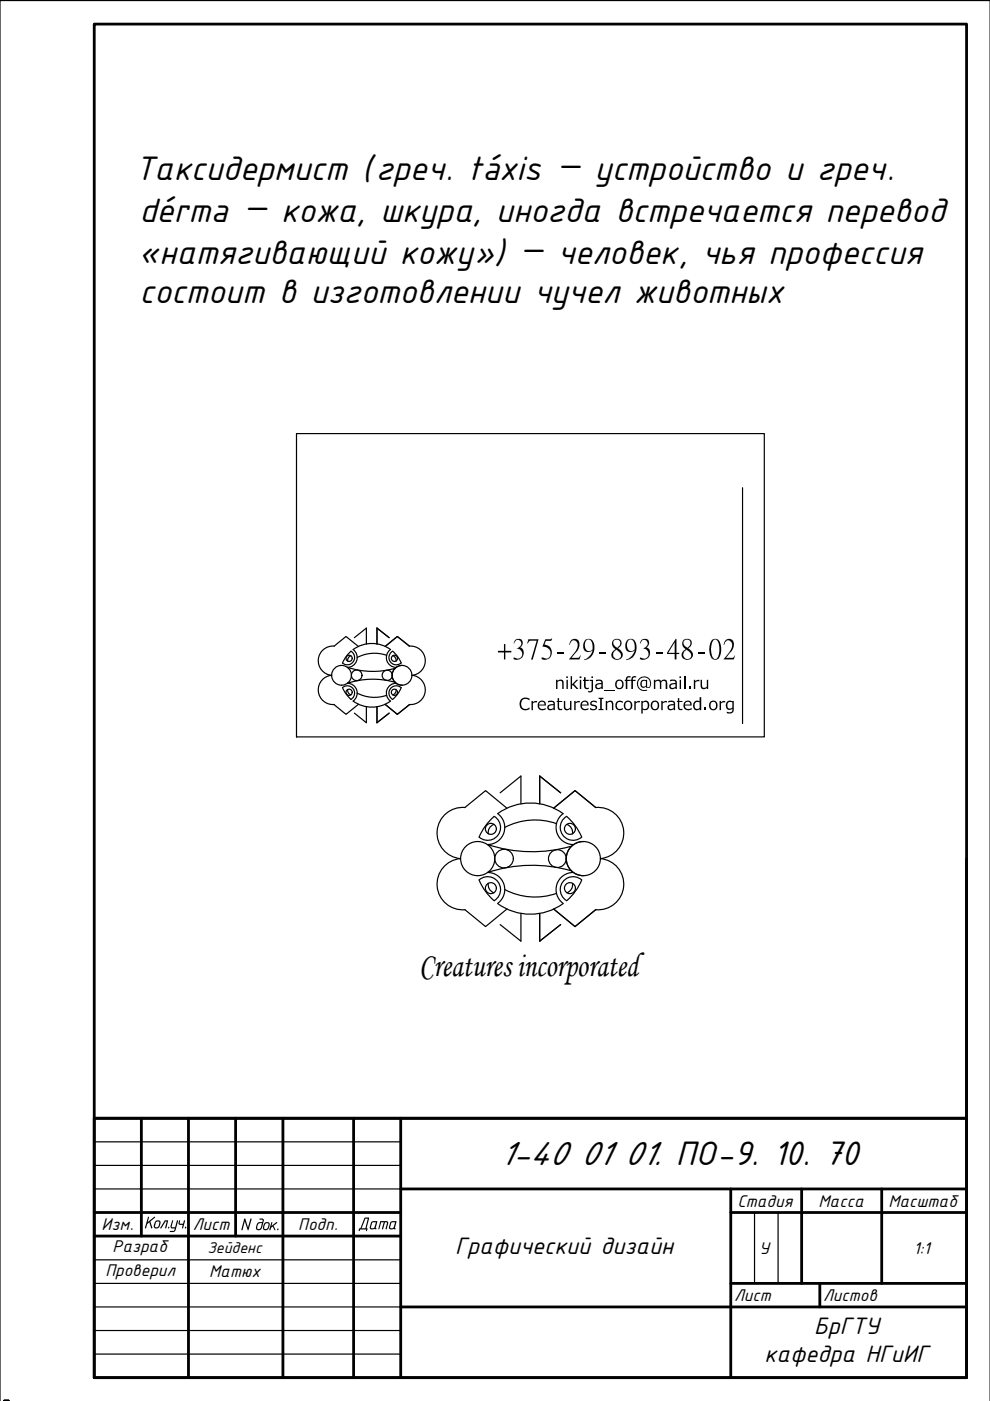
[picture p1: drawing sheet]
<svg xmlns="http://www.w3.org/2000/svg" width="210mm" height="297mm" viewBox="0 0 210 297" stroke-linecap="round" stroke-linejoin="round" font-family="sans-serif">
<!-- layer: 0 -->
<g fill="#000">
<path d="M106.8 136.6h.3v1.4h1.3v.3h-1.3v1.5h-.3v-1.5h-1.2v-.3h1.2zM109.1 135.8l.6-.3 .8 .1 .3 .5v.4l-.4 .6a.17 .17 0 0 0 0 .2 .17 .17 0 0 0 .2 .1l.4 .8-.1 .9-.6 .6-.7 .2a.49 .49 0 0 1-.7-.5l1 .2 .5-.1 .3-.5v-.6l-.2-.4-.5-.4h-.5l.8-.6 .2-.4-.1-.6a.74 .74 0 0 0-.9-.3 .74 .74 0 0 0-.5 .8l-.1-.1zM112.1 135.5h2.1l-1.3 4.4h-.3l1.2-4.1h-1.4l-.6 .6zM115.6 135.5h1.1l.4-.1-.3 .5h-1.1l-.3 .7 1.2 .6 .4 1-.3 1.1-.6 .5-.6 .1a.4 .4 0 0 1-.5 0 .4 .4 0 0 1-.1-.5l1.2 .2 .4-.3 .2-.5v-.8l-.3-.4-.6-.4-.8-.1zM118.2 138.2h1.4v.3h-1.4zM121 135.8l.4-.3h.7l.3 .1 .4 .5 .1 .9-.2 .5-1.5 2h1.4l.5-.5-.2 .8h-2.3l1.4-1.7 .4-.8v-1l-.4-.5a.85 .85 0 0 0-1.2 .9l-.1-.1zM127.1 138.2h1.4v.3h-1.4zM136.1 135.7l.4-.2h.5l.5 .3 .1 .8-.5 .6 .6 .5 .1 .6-.3 1-.6 .5-.5 .1a.49 .49 0 0 1-.7-.5l1 .2 .5-.2 .3-.3v-.6l-.3-.6-.3-.3h-.6l.7-.5 .2-.3 .1-.5-.1-.3a.77 .77 0 0 0-.9-.3 .77 .77 0 0 0-.5 .8l-.1-.3zM139.1 138.2h1.3v.3h-1.3zM148 138.2h1.4v.3h-1.4zM153.8 135.7l.6-.2h.5l.5 .4 .2 .6-.3 1.2-1.4 1.8h1.5l.5-.5-.3 .8h-2.2l1.2-1.5 .6-1.1v-.9l-.5-.5a.9 .9 0 0 0-1.2 .9h-.1l.1-.4zM110.5 148.2l.7-.3 1.1 .2v.4l-.9-.3-.5 .1-.4 .8v.6l.3 .4 .9 .2 .6-.3-.1 .4-.9 .2-.8-.3-.3-.5v-.7z"/>
<path d="M112.7 148.6h.3v.3l.4-.3h.5v.3h-.5l-.4 .2v1.5h-.3zM118.2 148h.3v.6h.7v.2h-.7v1.1a.43 .43 0 0 0 .2 .4 .43 .43 0 0 0 .5 0v.3h-.6l-.3-.3-.1-1.5h-.2v-.2h.2zM117.9 144.1h.3v.2l.5-.2 .6 .1 .2 .4v1.5h-.3v-1.4l-.1-.3-.3-.1-.6 .3v1.5h-.3zM119.5 148.6h.3v1.3l.3 .4h.5l.3-.2v-1.5h.3v2h-.3v-.3l-.6 .3-.6-.2zM121.8 148.6h.2v.3l.4-.2 .5-.1v.3h-.5l-.4 .2v1.5h-.2zM121 143.4h.3v1.7l.9-1h.4l-.9 .9 .9 1.1h-.3l-.8-.9-.2 .2v.7h-.3zM123.8 143.6h.4v.5h.6v.3h-.6v.9a.44 .44 0 0 0 .1 .5 .44 .44 0 0 0 .5 0v.3h-.2h-.4l-.3-.2-.1-1.5h-.2v-.3h.2zM125.2 148.8l.4-.2h.6l.3 .1v.3l-.7-.2a.28 .28 0 0 0-.4 .3 .28 .28 0 0 0 .3 .3l.5 .1a.62 .62 0 0 1 .3 .8 .62 .62 0 0 1-.8 .3l-.6-.2v-.3l.6 .3 .3-.1a.33 .33 0 0 0 .3-.4 .33 .33 0 0 0-.5-.2l-.6-.3zM126.9 147.9h1v.3h-.3v2.1h.3v.3h-1v-.3h.4v-2.1h-.4zM128.4 148.6h.3v.2l.6-.3 .5 .2 .2 .4v1.5h-.2v-1.3l-.1-.3-.2-.2-.8 .3v1.5h-.3zM130.6 148.9l.7-.4 .7 .2v.3l-.4-.2-.6 .1-.2 .6 .2 .7 .6 .1 .4-.2v.3l-.7 .2-.7-.3-.1-.5zM132.8 143.6l.3-.2h.6v.3l-.3-.1a.39 .39 0 0 0-.4 .5h.6v.3h-.6v1.7h-.3v-1.7h-.2v-.3h.2z"/>
<path d="M134.5 148.6h.3v.3l.5-.3h.4v.3h-.5l-.4 .2v1.5h-.3zM134 143.6l.3-.2h.6v.3l-.3-.1a.39 .39 0 0 0-.4 .5h.5v.3h-.5v1.7h-.3v-1.7h-.3v-.3h.3zM140.2 148.6h.3v.3l.5-.3h.4v.3h-.5l-.4 .2v1.5h-.3zM138.6 144.1h.3v.2l.5-.2h.6a.26 .26 0 0 0 .2 .3 .26 .26 0 0 0 .3-.2l.6-.1 .3 .2 .1 1.8h-.4v-1.2a.47 .47 0 0 0-.2-.5 .47 .47 0 0 0-.6 .2l-.1 1.5h-.3v-1.3a.49 .49 0 0 0-.4-.5 .49 .49 0 0 0-.6 .3v1.5h-.3zM143.7 148h.3v.6h.7v.2h-.7v1.1a.43 .43 0 0 0 .2 .4 .43 .43 0 0 0 .5 0v.3h-.6l-.3-.3-.1-1.5h-.2v-.2h.2zM146 145.6h.4v.5h-.4zM147.1 144.1h.3v.3l.4-.2 .5-.1v.4l-.5-.1-.4 .3v1.4h-.3zM149.4 150.1h.4v.5h-.4zM148.5 144.1h.3v1.3a.56 .56 0 0 0 .5 .4 .56 .56 0 0 0 .6-.2v-1.5h.3v2h-.3v-.3l-.5 .3h-.4l-.4-.4zM152.6 148.6h.3v.3l.4-.3h.5v.3h-.6l-.3 .2v1.5h-.3z"/>
<path d="M124 135.9l.5-.4h.6l.4 .2 .4 .7 .1 1.3-.6 1.4-.7 .6-.9 .2 1.3-.9 .5-1-1.1 .2-.6-.4-.2-.4v-.8zM124.4 135.7l-.4 .6 .1 1.1 .4 .6h.6a.58 .58 0 0 0 .5-.5v-1.1l-.3-.6-.4-.2z"/>
<path d="M130.1 135.7l.4-.2h.6l.6 .5v.8l-.7 .6 .8 .7 .2 .5v.6l-.4 .5-1 .2-.9-.6-.1-.7 .6-.7a.28 .28 0 0 0 .2-.3 .28 .28 0 0 0-.3-.3l-.3-.7v-.6zM130.2 135.8l-.2 .5 .4 .7a.58 .58 0 0 0 .6 .3 .58 .58 0 0 0 .4-.6l.1-.6a.78 .78 0 0 0-1.3-.3zM130.4 138l-.4 .5v.7l.6 .5 .6-.1a.98 .98 0 0 0 .4-1 .98 .98 0 0 0-.7-.7l-.3-.2z"/>
<path d="M132.9 135.9l.6-.4h.5l.4 .2 .5 .7 .1 1.3-.5 1.3-.9 .7-.8 .2 1.2-.9 .6-1.1-.5 .3h-.7l-.6-.4-.2-.4v-.8zM133.3 135.7l-.3 .6v1.1l.4 .6h.6a.58 .58 0 0 0 .6-.5l-.1-.9-.3-.8-.3-.2z"/>
<path d="M143.3 135.5h.1v2.9h.6v.3h-.6v1.1h-.4v-1.1h-1.6v-.3zM143 136.2l-1.3 2.2h1.3z"/>
<path d="M144.9 135.7l.5-.2h.6l.3 .1 .3 .4-.1 .9-.6 .5 .9 .8 .1 .8-.2 .4-.6 .5-.9-.1-.7-.7 .1-.7 .8-.7-.5-.4-.2-.6v-.5zM145.2 135.7a.92 .92 0 0 0-.2 1 .92 .92 0 0 0 .8 .6l.5-.5 .1-.6a.79 .79 0 0 0-1.2-.5zM145.1 138.1l-.2 .6v.4l.3 .5 .4 .1 .7-.1 .3-.5-.1-.5-.4-.5a.51 .51 0 0 0-.9-.1z"/>
<path d="M150.9 135.8l.5-.3h.6l.4 .2 .4 .9 .1 .6-.1 1.4-.4 .9-.4 .4h-.4l-.6-.2-.5-.8-.1-1.8 .3-1zM151.3 135.7l-.5 1.3v1.3l.3 1.1 .4 .3h.3l.4-.3 .2-.6 .1-1.6-.4-1.3-.3-.3z"/>
<path d="M114.5 148.9l-.2 .5h1.1l-.2-.6zM114.2 148.9l.6-.4 .5 .1 .3 .2 .1 .8h-1.4v.2l.5 .5h.5l.4-.2v.3l-.8 .2-.6-.2-.3-.5z"/>
<path d="M116.5 149.6v.1a.41 .41 0 0 0 .1 .6 .41 .41 0 0 0 .6-.1l.1-.1v-.6zM116.2 148.6l.7-.1 .6 .2 .1 .3v1.6h-.3v-.3l-.3 .3h-.5l-.4-.3v-.6l.8-.4a.29 .29 0 0 0 .4 0 .29 .29 0 0 0 0-.4 .29 .29 0 0 0-.4-.1l-.7 .2z"/>
<path d="M120.1 143.4h.3v.3h-.3zM120.1 144.1h.3v2h-.3z"/>
<path d="M122.9 143.4h.4v.3h-.4zM122.9 144.1h.3v2h-.3z"/>
<path d="M123.5 149l-.1 .4h1.1l-.3-.6h-.4zM123.2 149l.7-.5 .6 .2 .3 .4v.5h-1.4v.1l.3 .5 .6 .1 .5-.2v.3l-.6 .2-.8-.2-.3-.6z"/>
<path d="M125.4 143.4h.3v.3h-.3zM125 144.1h.7v2.2l-.4 .5h-.6v-.3h.1a.42 .42 0 0 0 .5 0 .42 .42 0 0 0 .1-.5v-1.6h-.4z"/>
<path d="M126.7 145.2a.44 .44 0 0 0 0 .6 .44 .44 0 0 0 .7-.1l.1-.1v-.5zM126.4 144.2l.9-.1 .4 .2 .1 1.8h-.3v-.2l-.5 .2h-.4l-.4-.3 .1-.7 .2-.2h.6a.29 .29 0 0 0 .4-.3 .29 .29 0 0 0-.4-.3l-.7 .2z"/>
<path d="M130.7 144.3l.9-.2 .5 .4 .1 .9-.4 .6-.7 .1-.5-.4-.2-.8zM131 144.4l-.3 .6 .1 .6 .3 .3 .5-.1 .3-.4v-.7l-.4-.4z"/>
<path d="M132.4 148.9l.6-.4 .8 .3 .3 .9-.4 .7-.7 .2-.5-.3-.3-.5zM132.8 148.9l-.2 .4v.7l.3 .3h.5l.3-.5v-.7l-.3-.3z"/>
<path d="M136 148.6h.3v.2l.4-.2h.5l.3 .3 .2 .4-.1 .8-.4 .4-.7 .1-.2-.2v.9h-.3zM136.3 149v1.2l.7 .1 .3-.5-.1-.8-.5-.2z"/>
<path d="M135.4 144l.6-.5 .8-.1 .6 .2 .4 .4 .2 1.1-.2 .7h-.8l-.1-.2-.3 .2h-.4l-.3-.2-.1-.4v-.6l.3-.4 .6-.1 .2 .2v-.2h.3v1.6h.5l.1-1.1-.5-.8-1.1-.1-.6 .3-.3 .6v.7l.3 .6 .7 .4 .9-.1v.3l-1.2-.1-.7-.6-.3-1zM136.2 144.5l-.1 .2v.6a.54 .54 0 0 0 .8 .1v-1l-.5-.1z"/>
<path d="M138.3 148.7l.7-.2 .5 .3 .3 .8-.4 .8-.7 .2-.6-.3-.1-1zM138.6 148.9l-.3 .4v.6l.3 .4h.5l.3-.5v-.8l-.5-.2z"/>
<path d="M142 149.6v.1a.41 .41 0 0 0 0 .6 .41 .41 0 0 0 .6 0l.2-.2v-.6zM141.7 148.6l.7-.1 .6 .3 .1 1.8h-.3v-.3l-.5 .3-.7-.2v-.8l.8-.3a.29 .29 0 0 0 .4 0 .29 .29 0 0 0 0-.4 .29 .29 0 0 0-.4-.1l-.7 .2z"/>
<path d="M142.4 145.2a.42 .42 0 0 0 0 .6 .42 .42 0 0 0 .6-.1l.2-.1v-.5zM142.1 144.2l.9-.1 .4 .2 .1 1.8h-.3v-.2l-.5 .2h-.4l-.4-.3v-.6l.3-.3h.6a.3 .3 0 0 0 .4-.3 .3 .3 0 0 0-.5-.3l-.6 .2z"/>
<path d="M144.1 143.4h.3v.3h-.3zM144.1 144.1h.3v2h-.3z"/>
<path d="M145.4 148.9l-.2 .5h1.1l-.1-.5-.5-.1zM145.1 148.9l.6-.4 .7 .2 .2 .4v.5h-1.4l.3 .6 .7 .1 .4-.2v.3l-.6 .2-.7-.2-.4-.6z"/>
<path d="M147.6 148.9l-.3 .4v.7l.3 .3h.4l.3-.2v-1.2zM147.3 148.7l.4-.2 .6 .2v-.9h.4v2.8h-.4v-.3l-.5 .3-.6-.2-.3-.9z"/>
<path d="M150.6 148.8l.5-.3 .8 .3 .2 .9-.3 .7-.7 .2-.6-.3-.2-.9zM150.9 148.9l-.2 .4v.7l.3 .3h.5l.3-.5v-.7l-.5-.3z"/>
<path d="M154.2 148.7l.4-.2 .7 .2 .3-.1-.1 2.3-.6 .4-.8-.1v-.3l.8 .1a.43 .43 0 0 0 .4-.6v-.1l-.8 .2-.4-.3-.2-.8zM154.4 148.9l-.2 .4 .1 .8 .3 .1 .5-.1 .2-.1v-1.1z"/>
<path d="M83 259.2l-.3 1.1 .5 .1 .3-.2 .3-1zM82.8 259.1l.3-.2 1 .1-.4 1.4a.17 .17 0 0 1 .2 .2 .17 .17 0 0 1-.2 .1 .17 .17 0 0 1-.2-.2l-.7 .2-.3-.3z"/>
</g>
<g fill="none" stroke="#000" stroke-width=".59">
<path d="M20 5.1h184.9v287h-184.9zM204.9 182.1v55h-184.9M20 237.1h184.9v55h-184.9zM30 237.1v25M40 237.1v55M50 237.1v25M60 237.1v55M75 237.1v55M85 237.1v55M20 257.1h65M85 252.1h119.9M154.9 257.1h50"/>
<path d="M154.9 252.1v40M170 252.1v20M186.9 252.1v20M20 262.1h65M85 277.1h119.9M154.9 272.1h50M173.8 272.1v5"/>
</g>
<g fill="none" stroke="#000" stroke-width=".25">
<path d="M20 5.1v282h65M62.9 91.9h99.2v64.3h-99.2zM157.4 103.4v50M74.1 138.4l.3-.3a1.56 1.56 0 0 1 .5 2.2 1.56 1.56 0 0 1-2.3 .3l.5-1zM74.4 139a1.04 1.04 0 0 0-.7 1.2M74.9 137.7a2.1 2.1 0 0 1 .7 2.4 2.1 2.1 0 0 1-2 1.4M74.9 137.7a6.8 6.8 0 0 1 7.9 0 2.08 2.08 0 0 0-.8 2.4 2.08 2.08 0 0 0 2 1.4M75.1 135.2l2.6-2v3.4M76 137.1l-2.6-2.2-2.5 2.1a3.1 3.1 0 0 0-3.4 2.8 3.1 3.1 0 0 0 2.8 3.4 3.1 3.1 0 0 0-2.8 3.4 3.1 3.1 0 0 0 3.4 2.8M81.7 137.1l2.5-2.2 2.6 2.1a3.1 3.1 0 0 1 3.4 2.8 3.1 3.1 0 0 1-2.9 3.4 3.1 3.1 0 0 1 2.9 3.4 3.1 3.1 0 0 1-3.4 2.8M82 138.9a7.9 7.9 0 0 0-6.3 .5M82.5 135.2l-2.6-2v3.4"/>
<path d="M83.3 139a1.04 1.04 0 0 1 .7 1.2M73.6 141.5a17.2 17.2 0 0 0 10.2 .2M73.7 146.2a1.04 1.04 0 0 0 .7 1.1M74.4 148.3a1.55 1.55 0 0 0 .5-2.3 1.55 1.55 0 0 0-2.3-.2l.8 1.3 1 1.2M75.7 146.9a7.9 7.9 0 0 0 6.3 .5M76 149.3l-2.6 2.2-2.5-2.1M77.7 149.8v3.4l-2.6-2M79.9 149.8v3.4l2.6-2M81.7 149.3l2.5 2.2 2.6-2.1-2.6 2.1zM83.8 144.7a17.5 17.5 0 0 0-10.2 .2 2.1 2.1 0 0 1 2 1.4 2.1 2.1 0 0 1-.7 2.3M84 146.2a1.04 1.04 0 0 1-.7 1.1M84 144.9a2.08 2.08 0 0 0-2 1.4 2.08 2.08 0 0 0 .8 2.3 6.8 6.8 0 0 1-7.9 0"/>
<path d="M85 145.8a1.55 1.55 0 0 0-2.2 .2 1.55 1.55 0 0 0 .4 2.3M85 140.6a1.55 1.55 0 0 1-2.3-.3 1.55 1.55 0 0 1 .5-2.2l1.1 1.1 .8 1.4M85.1 145.8l-.8 1.3-1.1 1.2M98.6 171.2l4.4-3.6 4.5 3.8M98.6 171.2a5.4 5.4 0 0 0-5.9 4.9 5.4 5.4 0 0 0 4.9 5.9 5.4 5.4 0 0 0-4.9 5.9 5.4 5.4 0 0 0 5.9 5M104.7 174.8a1.8 1.8 0 0 0-1.2 2M104.8 173.1a11.8 11.8 0 0 0-3.2 4.4M104.8 173.1a2.73 2.73 0 0 1 .8 3.9 2.73 2.73 0 0 1-4 .5M105.5 172.5a3.6 3.6 0 0 1 1.3 4.1 3.6 3.6 0 0 1-3.4 2.5 30 30 0 0 0 17.7 .3M105.5 172.5a11.8 11.8 0 0 1 13.9 0M106 168.1l4.4-3.6v5.9M117.4 171.4l4.5-3.8 4.4 3.6a5.4 5.4 0 0 1 5.9 4.9 5.4 5.4 0 0 1-4.9 5.9 5.4 5.4 0 0 1 4.9 5.9 5.4 5.4 0 0 1-5.9 5"/>
<path d="M118 174.6a13.8 13.8 0 0 0-11 .8M118.9 168.1l-4.5-3.6v5.9M119.4 172.5a3.6 3.6 0 0 0-1.3 4.1 3.6 3.6 0 0 0 3.4 2.5M120.1 173.1a2.73 2.73 0 0 0-.8 3.9 2.73 2.73 0 0 0 4 .5M120.1 173.1a11.8 11.8 0 0 1 3.2 4.4M120.2 174.8a1.8 1.8 0 0 1 1.2 2M101.6 186.6a11.8 11.8 0 0 0 3.2 4.4M101.6 186.6a2.73 2.73 0 0 1 4 .4 2.73 2.73 0 0 1-.8 4M103.5 187.3a1.8 1.8 0 0 0 1.2 2M105.5 191.6a11.8 11.8 0 0 0 13.9 0M107 188.6a13.8 13.8 0 0 0 11 .8M107.5 192.7l-4.5 3.8-4.4-3.6"/>
<path d="M110.4 193.7v5.8l-4.4-3.5M114.4 193.7v5.8l4.5-3.5M117.4 192.7l4.5 3.8 4.4-3.6-4.4 3.6zM120.1 191a2.73 2.73 0 0 1-.8-4 2.73 2.73 0 0 1 4-.4 11.8 11.8 0 0 1-3.2 4.4M121.1 184.6a30 30 0 0 0-17.7 .4 3.6 3.6 0 0 1 3.4 2.5 3.6 3.6 0 0 1-1.3 4M121.4 187.3a1.8 1.8 0 0 1-1.2 2M121.5 185a3.6 3.6 0 0 0-3.4 2.5 3.6 3.6 0 0 0 1.3 4M20 242.1h65M20 247.1h65M20 252.1h65M160 257.1v15M165 257.1v15"/>
<path d="M20 267.1h65M20 272.1h65M20 277.1h65M0 297v-296.9h209.9v296.9M.8 296.9l1.1 .1zM20 282.1h65"/>
<circle cx="74" cy="139.6" r=".66"/>
<circle cx="83.6" cy="139.6" r=".66"/>
<circle cx="72.4" cy="143.2" r="2.1"/>
<circle cx="74" cy="146.8" r=".66"/>
<circle cx="75.6" cy="143.2" r="1.12"/>
<circle cx="82.1" cy="143.2" r="1.08"/>
<circle cx="83.6" cy="146.8" r=".66"/>
<circle cx="85.2" cy="143.2" r="2.1"/>
<circle cx="104.1" cy="175.7" r="1.16"/>
<circle cx="120.8" cy="175.7" r="1.16"/>
<circle cx="101.3" cy="182" r="3.6"/>
<circle cx="104.1" cy="188.3" r="1.16"/>
<circle cx="106.9" cy="182" r="1.97"/>
<circle cx="118.2" cy="182" r="1.88"/>
<circle cx="120.8" cy="188.3" r="1.16"/>
<circle cx="123.7" cy="182" r="3.6"/>
</g>
<path d="M128.1 146.5h2.2" fill="none" stroke="#000" stroke-width=".21"/>
<path d="M145.1 143.4v2.7" fill="none" stroke="#000" stroke-width=".3"/>
<g fill="#fff">
<path d="M79.1 117.5l.7-.5 .7-.1h.9l1.1 .4v.8l-1.3-.7-1.2 .1-.7 .7-.3 1.1 .2 1.1 .6 .9 .7 .2h.8l1.2-.7v.8l-1.3 .4h-.9l-.8-.2-.6-.6-.4-.9-.1-1.1 .2-1z"/>
<path d="M91.7 118.2h2.6v3.7h-.6v-3.2h-1.4l-.1 1.9-.3 .9-.5 .4h-.6v-.5a.78 .78 0 0 0 .8-1z"/>
<path d="M103.3 118.2h.7l1.1 2.1 .9-2.1h.8v3.7h-.6v-3l-1 2h-.4l-1-2v3h-.5z"/>
<path d="M110.2 118.2h.6v1.6a1.42 1.42 0 0 0 1.3-1.2l.4-.3 .8-.1v.5h-.3a1.45 1.45 0 0 0-1 1.1l-.2 .2 1.7 1.9h-.8l-1.5-1.7h-.4v1.7h-.6z"/>
<path d="M118 118.2h.6l.1 1.6a1.64 1.64 0 0 0 1.2-1.3l.4-.2 .8-.1v.5h-.3a1.66 1.66 0 0 0-1 1.1l-.3 .2 1.8 1.9h-.7l-1.6-1.7h-.4v1.7h-.6z"/>
<path d="M123.9 118.2a1.3 1.3 0 0 1 1.4 1.3l.7 .4v-1.7h.6v1.7a2.06 2.06 0 0 0 1.2-1.4l.4-.3h.5v.5a.87 .87 0 0 0-.9 .9l-.4 .4 1.5 1.9h-.8l-1.1-1.7h-.4v1.7h-.6v-1.7h-.3l-1.2 1.7h-.7l1.4-1.9-.4-.5a.8 .8 0 0 0-.9-.8z"/>
<path d="M129.6 118.2h.6v2.9l2-2.9h.5v3.7h-.6v-2.8l-2 2.8h-.5z"/>
<path d="M141.8 118.2h2.6v.5h-2v3.2h-.6z"/>
<path d="M83.9 118.2h2.3v3.2h.4v1.4h-.5v-.9h-2.9v.9h-.5v-1.4h.4l.3-.6 .4-1.4zM84.4 118.7l-.1 1.1-.6 1.6h1.9v-2.7z"/>
<path d="M88.1 118.9l-.4 .8h2.2l-.1-.7-.3-.3-.8-.1zM87.5 118.8l.5-.5 .7-.2 1 .1 .5 .4 .3 .8v.7h-2.8v.3l.1 .5 .7 .5 .9 .1 1-.4v.6l-.8 .3h-.9l-.7-.2-.6-.5-.2-.6-.1-1z"/>
<path d="M96 120.3l-.2 .5a.95 .95 0 0 0 .7 .8 .95 .95 0 0 0 1-.4l.2-.1v-1.1l-1.2 .1zM95.5 118.3l1.9-.1 .7 .5 .2 .4v2.8h-.6v-.4l-1 .5-1-.1-.5-.5v-1.1l.6-.5 1.4-.3a.39 .39 0 0 0 .5-.2 .39 .39 0 0 0-.2-.5l-.4-.2h-.8l-.8 .3z"/>
<path d="M100 118.9l-.3 .8h2.2l-.1-.7-.4-.3-.7-.1zM99.6 118.6l.6-.4 .5-.1 .9 .1 .5 .4 .3 .6v.9h-2.7v.3l.1 .5 .7 .5 .9 .1 1-.4v.6l-.8 .3h-.9l-.9-.3-.4-.4-.3-.6v-1z"/>
<path d="M114.6 120.3l-.2 .3a.85 .85 0 0 0 .5 .9 .85 .85 0 0 0 1-.1l.5-.3v-1.1l-1.3 .1zM114.1 118.3l2-.1 .7 .5 .1 .4v2.8h-.5v-.4l-1 .5-1.1-.1-.5-.7 .1-.9 .7-.6 1.3-.2a.34 .34 0 0 0 .5-.1 .34 .34 0 0 0-.2-.5l-.4-.3h-.9l-.8 .3z"/>
<path d="M133.9 118.2l2.2 .1a.85 .85 0 0 1 .6 .8 .85 .85 0 0 1-.6 .8l.4 .1 .4 .6-.1 .7-.3 .4-.7 .2h-1.9zM134.4 118.7v1h.9a.6 .6 0 0 0 .8-.6 .6 .6 0 0 0-.9-.4zM134.4 120.2v1.3l1.1-.1a.66 .66 0 0 0 .8-.6 .66 .66 0 0 0-.9-.6z"/>
<path d="M137.9 118.6l.6-.4 .9-.1 .7 .2 .6 .6 .2 .7v1l-.2 .6-.5 .6-.6 .2h-.8l-.5-.2-.5-.4-.3-.7v-1zM138.5 118.9l-.2 .3-.2 .6 .2 1.2 .6 .5h.8l.3-.3 .3-.5v-1.4l-.3-.5-.6-.2h-.6z"/>
<path d="M145.2 118.5l.8-.4h.6l.7 .2 .6 .6 .3 .9-.1 .9-.2 .6-.6 .6-.7 .2-.6-.1-.9-.6-.4-.8v-.8l.2-.7zM145.8 118.7l-.5 .9 .2 1.4 .5 .5h.9l.6-.7 .1-.8-.2-.7-.1-.4-.4-.3z"/>
</g>
<g font-size="7.8">
<text x="28.6" y="38.3">Таксидермист (греч. táxis — устройство и греч.</text>
<text x="29.6" y="47.1">dérma — кожа, шкура, иногда встречается перевод</text>
<text x="29.4" y="56">«натягивающий кожу») — человек, чья профессия</text>
<text x="29.6" y="64.3">состоит в изготовлении чучел животных</text>
<text x="106" y="247">1-40 01 01. ПО-9. 10. 70</text>
</g>
<text font-size="7.3" x="88.9" y="206.9">Creatures incorporated</text>
<g font-size="5.4">
<text x="96.5" y="265.8">Графический дизайн</text>
<text x="172.6" y="282.9">БрГТУ</text>
<text x="162.1" y="288.7">кафедра НГиИГ</text>
</g>
<g font-size="3.9">
<text x="156.3" y="255.8">Стадия</text>
<text x="173.6" y="255.8">Масса</text>
<text x="188.4" y="255.8">Масштаб</text>
<text x="21.5" y="260.8">Изм.</text>
<text x="30.4" y="260.5">Кол .уч.</text>
<text x="40.9" y="260.8">Лист</text>
<text x="50.9" y="260.8">Nдок .</text>
<text x="63.2" y="260.8">Подп.</text>
<text x="75.8" y="260.7">Дата</text>
<text x="23.9" y="265.5">Разраб</text>
<text x="161" y="265.8">У</text>
<text x="193.7" y="265.8">1:1</text>
<text x="22.4" y="270.5">Проверил</text>
<text x="44.4" y="270.8">Матюх</text>
<text x="155.7" y="275.8">Лист</text>
<text x="174.5" y="275.8">Листов</text>
</g>
<text font-size="3.6" x="44" y="265.8">Зейденс</text>
</svg>
